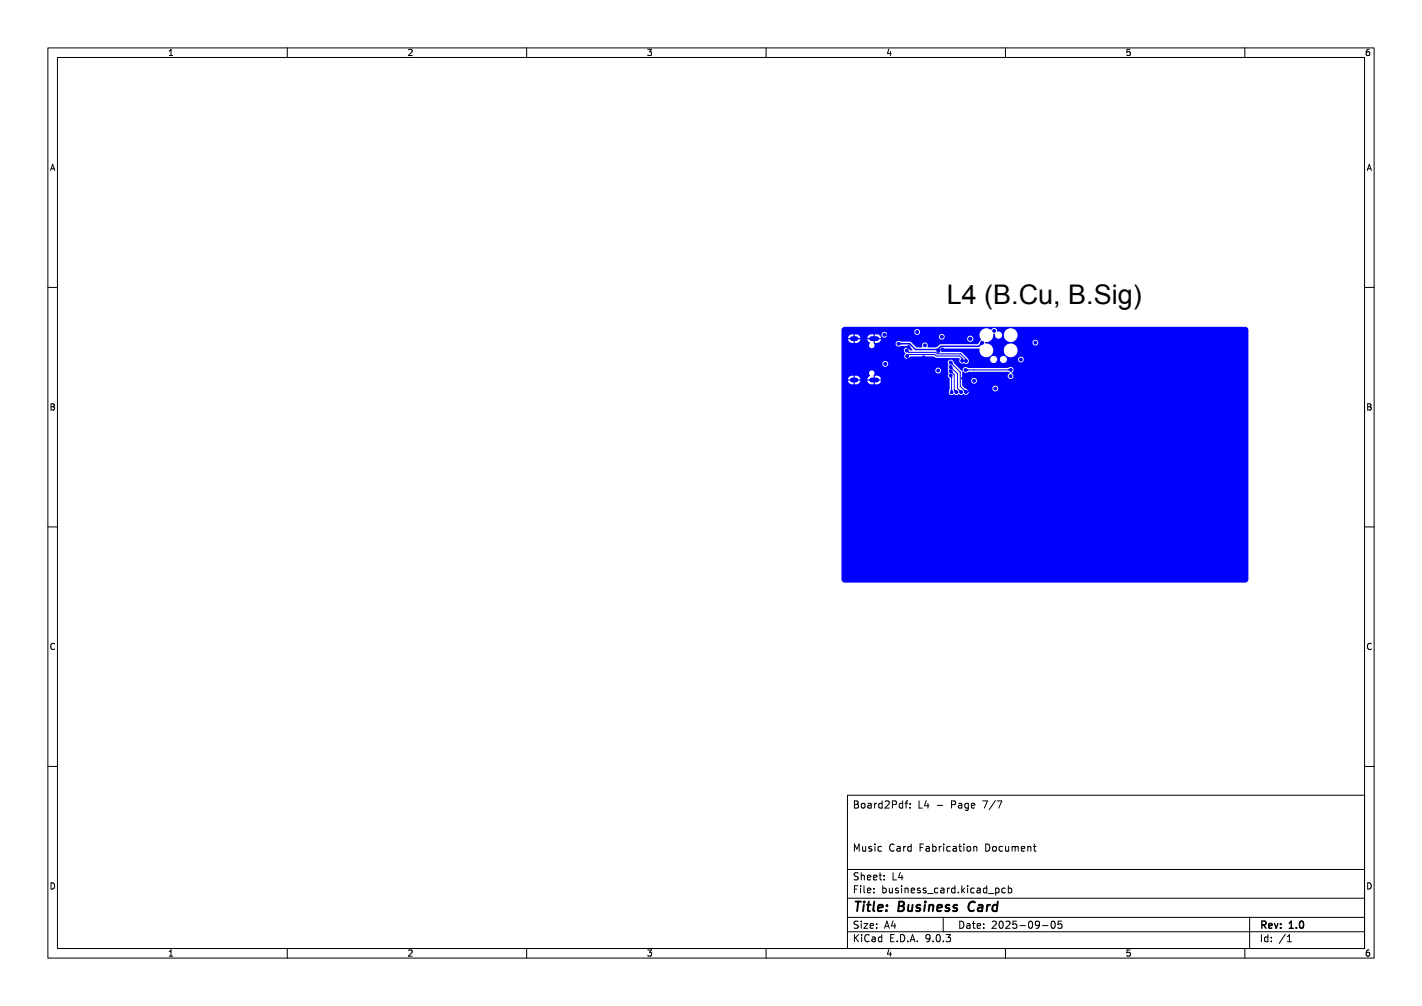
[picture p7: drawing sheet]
<svg xmlns="http://www.w3.org/2000/svg" width="297mm" height="210mm" viewBox="0 0 297 210" stroke-linecap="round" stroke-linejoin="round" font-family="sans-serif">
<path d="M178 70.7h.8M178 79.3h.8M182 70.7h1.1M182 79.3h1.1" fill="none" stroke="#00f" stroke-width="1"/>
<g fill="#00f" stroke="#00f" stroke-width=".21">
<circle cx="194.5" cy="68.7" r=".35"/>
<circle cx="260" cy="79.9" r=".35"/>
<circle cx="215.2" cy="80.5" r=".3"/>
<circle cx="189.8" cy="76.2" r=".3"/>
<circle cx="185.5" cy="69.9" r=".3"/>
<circle cx="214.4" cy="80.5" r=".3"/>
<circle cx="184.1" cy="71.8" r=".3"/>
<circle cx="256.5" cy="69.3" r=".35"/>
<circle cx="199.5" cy="68.7" r=".35"/>
<circle cx="204.3" cy="81.9" r=".3"/>
<circle cx="176.4" cy="79" r=".35"/>
<circle cx="179.5" cy="80.7" r=".3"/>
<circle cx="258.9" cy="99.4" r=".35"/>
<circle cx="192.1" cy="77.1" r=".3"/>
<circle cx="192.8" cy="95.4" r=".35"/>
<circle cx="219.1" cy="99.4" r=".35"/>
<circle cx="194.8" cy="70.4" r=".3"/>
<circle cx="249.2" cy="99.4" r=".35"/>
<circle cx="214.5" cy="99.4" r=".35"/>
<circle cx="189.8" cy="75.1" r=".3"/>
<circle cx="234.5" cy="69.3" r=".35"/>
<circle cx="201.9" cy="73.7" r=".3"/>
<circle cx="211.1" cy="79.8" r=".3"/>
<circle cx="197.1" cy="76.2" r=".3"/>
<circle cx="236.1" cy="99.4" r=".35"/>
<circle cx="223.4" cy="99.4" r=".35"/>
<circle cx="210.2" cy="85.3" r=".35"/>
<circle cx="186.6" cy="85.3" r=".35"/>
<circle cx="198.9" cy="69.5" r=".3"/>
<circle cx="260" cy="69.3" r=".35"/>
<circle cx="215.2" cy="85.3" r=".35"/>
<circle cx="220.3" cy="85.3" r=".35"/>
<circle cx="181.7" cy="99.4" r=".35"/>
<circle cx="186.7" cy="99.4" r=".35"/>
<circle cx="186.4" cy="69.3" r=".3"/>
<circle cx="189.8" cy="72.5" r=".3"/>
<circle cx="213.7" cy="77.3" r=".3"/>
<circle cx="176.4" cy="85.3" r=".35"/>
<circle cx="201.2" cy="79" r=".3"/>
<circle cx="225.4" cy="85.3" r=".35"/>
<circle cx="177.3" cy="99.4" r=".35"/>
<circle cx="192.1" cy="76.3" r=".3"/>
<circle cx="229.9" cy="79.9" r=".35"/>
<circle cx="217" cy="68.7" r=".3"/>
<circle cx="176.4" cy="73.9" r=".35"/>
<circle cx="260" cy="73.9" r=".35"/>
<circle cx="240.5" cy="69.3" r=".35"/>
<circle cx="194" cy="80.7" r=".3"/>
<circle cx="245.9" cy="69.3" r=".35"/>
<circle cx="217.1" cy="75.8" r=".3"/>
<circle cx="254.4" cy="99.4" r=".35"/>
<circle cx="187" cy="80.9" r=".3"/>
<circle cx="219.6" cy="81.5" r=".3"/>
<circle cx="205.1" cy="85.3" r=".35"/>
<circle cx="207.8" cy="79.8" r=".3"/>
<circle cx="190.7" cy="99.4" r=".35"/>
<circle cx="186.9" cy="76" r=".3"/>
<circle cx="239.6" cy="99.4" r=".35"/>
<circle cx="198.7" cy="95.4" r=".35"/>
<circle cx="190" cy="89.4" r=".35"/>
<circle cx="229.9" cy="69.3" r=".35"/>
<circle cx="231.6" cy="99.4" r=".35"/>
<circle cx="196.8" cy="73" r=".3"/>
<circle cx="193.9" cy="71" r=".3"/>
<circle cx="229.9" cy="85.3" r=".35"/>
<circle cx="176.4" cy="68.9" r=".35"/>
<circle cx="204.1" cy="70.7" r=".35"/>
<circle cx="251.9" cy="69.3" r=".35"/>
<circle cx="229.9" cy="73.8" r=".35"/>
<circle cx="184.7" cy="74.3" r=".3"/>
<circle cx="195.3" cy="99.4" r=".35"/>
<circle cx="202.5" cy="81.4" r=".3"/>
<circle cx="244.2" cy="99.4" r=".35"/>
<circle cx="260" cy="85.3" r=".35"/>
<circle cx="208.5" cy="75.7" r=".3"/>
<circle cx="192.9" cy="74.6" r=".3"/>
<circle cx="205.5" cy="99.4" r=".35"/>
<circle cx="201.1" cy="99.4" r=".35"/>
<circle cx="184.2" cy="78.2" r=".3"/>
<circle cx="214.9" cy="68.8" r=".3"/>
<circle cx="204.3" cy="80.5" r=".3"/>
<circle cx="227.8" cy="99.4" r=".35"/>
<circle cx="179.4" cy="69.3" r=".3"/>
<circle cx="201.3" cy="69.6" r=".3"/>
<circle cx="203.4" cy="79.5" r=".3"/>
<circle cx="207.9" cy="81.1" r=".3"/>
<circle cx="213.2" cy="75.1" r=".3"/>
<circle cx="202.7" cy="70.7" r=".35"/>
<circle cx="191.6" cy="69.3" r=".3"/>
<circle cx="184.7" cy="69.9" r=".3"/>
<circle cx="207.6" cy="69.1" r=".3"/>
<circle cx="196.7" cy="70.3" r=".3"/>
<circle cx="211.1" cy="78.5" r=".3"/>
<circle cx="195.9" cy="77.3" r=".3"/>
<circle cx="184.9" cy="76" r=".3"/>
<circle cx="216.3" cy="71.5" r=".3"/>
<circle cx="193.2" cy="72.1" r=".3"/>
<circle cx="198.5" cy="75.7" r=".3"/>
<circle cx="201.7" cy="81.8" r=".3"/>
<circle cx="200.7" cy="81.8" r=".3"/>
<circle cx="198.5" cy="76.6" r=".3"/>
<circle cx="198.6" cy="77.5" r=".3"/>
<circle cx="199.7" cy="81.8" r=".3"/>
<circle cx="198.6" cy="78.4" r=".3"/>
<circle cx="198.8" cy="81.9" r=".3"/>
<circle cx="189.5" cy="74.3" r=".3"/>
<circle cx="201" cy="75.3" r=".3"/>
<circle cx="201.8" cy="75.4" r=".3"/>
<circle cx="189.4" cy="73.2" r=".3"/>
<circle cx="201.7" cy="77.2" r=".3"/>
<circle cx="211.1" cy="77.2" r=".3"/>
<circle cx="187.7" cy="71.8" r=".3"/>
<circle cx="205.2" cy="71.6" r=".3"/>
<circle cx="196" cy="73.3" r=".3"/>
</g>
<path d="M189.4 73.2l.4 .4h5.6l.4 .3h4.8l1.2 1.1v.4M189.5 74.3l.3-.3h5.5l.3 .3h4.8l.6 .6v.4M198.5 76.6l1.5 1.5v3l.7 .7M198.5 75.7l2.1 2v2.9l1.1 1.2M198.6 77.5l.7 .7v3.2l.4 .4M198.6 78.4l.2 .2v3.3M203.4 77.2h.1M211.1 77.2h-9.4" fill="none" stroke="#00f" stroke-width=".21"/>
<path d="M187.7 71.8h2.3l1.2 1.2h4.5l.3 .3M196 73.3h.1M205.2 71.6l-.8 .7h-7.9l-.5 .5v.5" fill="none" stroke="#00f" stroke-width=".3"/>
<g fill="#00f">
<path d="M176 68.4l.5-.2h83.5a.7 .7 0 0 1 .7 .7v52a.7 .7 0 0 1-.7 .7h-83.6a.7 .7 0 0 1-.6-.7v-41.7h1.9v.3h-.6l.2 .4 .4 .3h.6v-.6h.2v.6a.95 .95 0 0 0 1.2-.7h-.6v-.3h2.7v.3h-.7l.2 .4 .5 .3h.7v-.6h.2v.6a1 1 0 0 0 1.3-.7h-.6v-.3h.6l-.2-.4-.4-.3-.7-.1v.6h-.2v-.6a.62 .62 0 0 0 0-.9 .62 .62 0 0 0-.9 .1 .62 .62 0 0 0 .1 .9l-.4 .3-.2 .4h-1.4l-.3-.6-.5-.2h-.4v.6h-.2v-.6a.95 .95 0 0 0-1.2 .8h-1.3v-1.9h19.5v.1a.61 .61 0 0 0 1 .5 .61 .61 0 0 0 0-1.1 .61 .61 0 0 0-1 .5h-19.5v-1.4h8.5l.1 .4 .4 .3 13.1-.1 .2 1.5a.76 .76 0 0 0 .3 1.1v2.1l-.2 .5a.64 .64 0 0 0 .3 .8 .64 .64 0 0 0 .8-.2 .79 .79 0 0 0 1 0 .87 .87 0 0 0 1 0 .6 .6 0 0 0 1-.2 .6 .6 0 0 0-.3-.8l-.5-.3h5.8v.2a.61 .61 0 0 0 .9 .4 .61 .61 0 0 0 0-1 .61 .61 0 0 0-.9 .4h-5.8l-.5-.5v-1.1h1.8a.61 .61 0 0 0 .8 .7 .61 .61 0 0 0 .3-1 .61 .61 0 0 0-1 .2l-.1 .1h-1.8v-1.9l.6 .3 .7-.2h8.1l.5 .3a.59 .59 0 0 0-.4 .8 .59 .59 0 0 0 .9 .3 .59 .59 0 0 0 0-1l-.1-.2a.61 .61 0 0 0 .4-.8 .61 .61 0 0 0-.8-.3l-.5 .1h-8.1l-.5-.2a.79 .79 0 0 0-.8 .9l-1.7-1.6-.2-.5a.65 .65 0 0 0-1-.2 .65 .65 0 0 0 0 1l-.2 .3h-12.8a.61 .61 0 0 0 .2-1 .61 .61 0 0 0-1 .4h-8.5v-5.3h1.9v.2h-.6a.95 .95 0 0 0 1.2 .8v-.6h.2v.6h.6l.4-.3 .2-.5h-.6v-.2h2.7v.2h-.7l.2 .5 .4 .3a.59 .59 0 0 0-.1 .9 .59 .59 0 0 0 .9 0 .59 .59 0 0 0 0-.8h4.6v.1a.6 .6 0 0 0 .7 .5l.5-.1h1.5l.8 .8-.6 .1a.64 .64 0 0 0-1-.4 .64 .64 0 0 0 .1 1.1 .65 .65 0 0 0 .1 1.1 .65 .65 0 0 0 1-.5h4.9l.4 .3h4.7l.2 .3a.67 .67 0 0 0 .2 .8 .67 .67 0 0 0 .8 0 .6 .6 0 0 0 .8 0 .6 .6 0 0 0 0-.8h4.6v.1a.75 .75 0 0 0 .8 .7 .75 .75 0 0 0 .7-.8h.5v.1a.75 .75 0 0 0 .8 .7 .75 .75 0 0 0 .7-.8h2.3v.1a.61 .61 0 0 0 1 .5 .61 .61 0 0 0 0-1 .61 .61 0 0 0-1 .4h-2.3a.75 .75 0 0 0-.7-.7 .75 .75 0 0 0-.8 .7h-.5v-.2a.75 .75 0 0 0-.8-.5 .75 .75 0 0 0-.7 .7h-4.6l-1.4-1.5h-4.1l-.1-.5 .1-.2h7.8a1.48 1.48 0 0 0 1.3 1.8 1.48 1.48 0 0 0 1.7-1.6h2.2v.3a1.44 1.44 0 0 0 2.1 1.1 1.44 1.44 0 0 0 0-2.5 1.44 1.44 0 0 0-2.1 1.1h-2.2l-.1-.2a1.8 1.8 0 0 0-1.6-1.1v-.3h9.8v.2a.61 .61 0 0 0 1 .4 .61 .61 0 0 0 0-1 .61 .61 0 0 0-1 .4h-9.8a1.66 1.66 0 0 0 1.7-1.7h.3a.75 .75 0 0 0 .7 1 .75 .75 0 0 0 .8-.9h.4v.3a1.44 1.44 0 0 0 2.1 1.1 1.44 1.44 0 0 0 0-2.5 1.44 1.44 0 0 0-2.1 1.1h-.4l-.1-.2a.8 .8 0 0 0-.9-.4 .69 .69 0 0 0-.5-.7 .69 .69 0 0 0-.8 .4 1.49 1.49 0 0 0-2 .1 1.49 1.49 0 0 0-.1 2l-.7 .9h-7.7l-1 .6h-1.8a.65 .65 0 0 0-.5-1 .65 .65 0 0 0-.6 1h-1.2l-1.3-1.2h-1.8l-.7-.1-.3 .1-.2 .4h-4.6v-.7h.2v.6h.5a.9 .9 0 0 0 .8-.8h-.6v-.2h.6l-.2-.5-.5-.3h.8v.2a.6 .6 0 0 0 .5 .5 .6 .6 0 0 0 .6-.3h10.9v.2a.6 .6 0 0 0 .5 .5 .6 .6 0 0 0 .6-.2h4.8v.1a.65 .65 0 0 0 1 .5 .65 .65 0 0 0 0-1.1 .65 .65 0 0 0-1 .5h-4.8l.1-.2a.61 .61 0 0 0-.4-.8 .61 .61 0 0 0-.8 .5h-10.9l.1-.1a.61 .61 0 0 0-.4-.8 .61 .61 0 0 0-.8 .5h-1.4v.6h-.2v-.6a1 1 0 0 0-1.4 .8h-1.4l-.3-.6-.5-.2h-.4v.6h-.2v-.6a.95 .95 0 0 0-1.2 .8h-1.3v-1.4h15.2v.2a.61 .61 0 0 0 .9 .4 .61 .61 0 0 0 0-1 .61 .61 0 0 0-.9 .4h-15.2z"/>
<path d="M195.5 72.8l.6 .2-.1 .3-.2 .1-.3-.3z"/>
<path d="M195.7 72.8l.5-.1v.7h-.3l-.3-.3z"/>
<path d="M201.3 81.5l.1-.2 .5 .3-.4 .4z"/>
<path d="M201.5 74.9l.2-.1 .3 .4-.2 .2-.3-.1z"/>
<path d="M210.5 77.1l.6-.2v.6l-.6-.2z"/>
<path d="M198.5 76.6l.3-.2 .2 .6-.1 .1-.5-.2z"/>
<path d="M198.5 75.7l.3-.2 .2 .5-.1 .2-.5-.3z"/>
<path d="M198.5 78.4l.3-.1v.6l-.4-.3z"/>
<path d="M200.3 81.5l.1-.1 .5 .2-.4 .4z"/>
<path d="M189.4 73.2l.3-.1 .1 .5-.6-.2z"/>
<path d="M187.7 71.5l.6 .1v.3l-.6 .2z"/>
<path d="M199.4 81.4l.5 .2-.4 .4-.2-.5z"/>
<path d="M201.7 76.9l.5 .2v.2l-.5 .2z"/>
<path d="M200.8 74.8l.1-.1 .3 .4-.2 .2-.3-.1z"/>
<path d="M189.4 74l.5-.1-.2 .6-.2-.2z"/>
<path d="M198.7 81.3h.2l.1 .5h-.5z"/>
<path d="M198.5 77.5l.3-.2 .2 .5-.1 .2-.5-.3z"/>
<path d="M204.9 71.4l.4 .4-.5 .3-.2-.2z"/>
<path d="M196 72.6l.2 .2 .1 .4-.3 .1-.2-.2z"/>
</g>
<g fill="none" stroke="#000" stroke-width=".21">
<path d="M10 10h277v190h-277zM12 12h273v186h-273zM60 10v2M110 10v2M160 10v2M210 10v2M260 10v2M10 60h2M285 60h2M10 110h2M285 110h2M10 160h2"/>
<path d="M285 160h2M177 166h108v32h-108zM189 167.7h.6M189.6 167.2l-.4 .2v1.3M190.1 168.6v.1M190.1 167.8v.1M203.4 176.7v1M203.4 176.8l.2-.1 .4 .1v.9M208.2 167.2h1l-.6 1.5M215.8 176.7h.6M216 177.5l.4 .2M60 198v2"/>
<path d="M110 198v2M160 198v2M177 194.5h108M177 191.5h108M177 187.5h108M177 181.5h108M182.5 186.3v.1M182.5 185.5v.1M184.7 183.6v.1M184.7 182.8v.1M197 191.5v3M208.1 185.4h.3l.3 .3-.1 .6-.5 .1"/>
<path d="M210 185.5l-.5-.1-.3 .3 .2 .6h.6M210 198v2M210.6 185.5l.4-.1 .3 .3-.1 .6h-.6M210.6 184.9v1.5M217.7 193.2h1.2M219.7 192.4l.2-.1a.8 .8 0 0 1 .5 .7 .8 .8 0 0 1-.5 .8 1 1 0 0 1-.2-1.4zM221.7 192.3h-.7v.7l.2-.1h.5l.1 .3-.1 .5-.2 .1-.5-.1M260 198v2M261 191.5v6.5M268.9 196.6h.8M269 195.5l.3-.4v1.5"/>
</g>
<path d="M202.4 188.7l-.1 .7 .1 .5" fill="none" stroke="#000" stroke-width=".4"/>
<text font-size="5.6" x="197.7" y="63.4">L4 (B.Cu, B.Sig)</text>
<g font-size="2.8">
<text x="178" y="190.9">Title:</text>
<text x="187.7" y="190.9">Business</text>
<text x="203.1" y="190.9">Card</text>
</g>
<g font-size="2.1">
<text x="178" y="169">Board2Pdf:</text>
<text x="191.7" y="169">L4</text>
<text x="195.6" y="169">-</text>
<text x="198.7" y="169">Page</text>
<text x="205.5" y="169">7/7</text>
<text x="178" y="178">Music</text>
<text x="185.6" y="178">Card</text>
<text x="192" y="178">Fabrication</text>
<text x="205.9" y="178">Document</text>
<text x="178" y="184">Sheet:</text>
<text x="186.2" y="184">L4</text>
<text x="178" y="186.7">File:</text>
<text x="184.1" y="186.7">business_card.kicad_pcb</text>
<text x="178" y="196.9">KiCad</text>
<text x="178" y="194.1">Size:</text>
<text x="184.7" y="194.1">A4</text>
<text x="185.7" y="196.9">E.D.A.</text>
<text x="193.3" y="196.9">9.0.3</text>
<text x="200" y="194.1">Date:</text>
<text x="207" y="194.1">2025-09-05</text>
<text x="263" y="194.3">Rev:</text>
<text x="263" y="196.9">Id:</text>
<text x="267.1" y="196.9">/1</text>
<text x="269.4" y="194.3">1.0</text>
</g>
<g font-size="1.8">
<text x="35" y="11.9">1</text>
<text x="85" y="11.9">2</text>
<text x="135" y="11.9">3</text>
<text x="185" y="11.9">4</text>
<text x="235" y="11.9">5</text>
<text x="285" y="11.9">6</text>
<text x="10.3" y="35.9">A</text>
<text x="285.4" y="35.9">A</text>
<text x="10.3" y="85.9">B</text>
<text x="285.3" y="85.9">B</text>
<text x="10.3" y="135.9">C</text>
<text x="285.3" y="135.9">C</text>
<text x="10.3" y="185.9">D</text>
<text x="285.3" y="185.9">D</text>
<text x="35" y="199.9">1</text>
<text x="85" y="199.9">2</text>
<text x="135" y="199.9">3</text>
<text x="185" y="199.9">4</text>
<text x="235" y="199.9">5</text>
<text x="285" y="199.9">6</text>
</g>
</svg>
